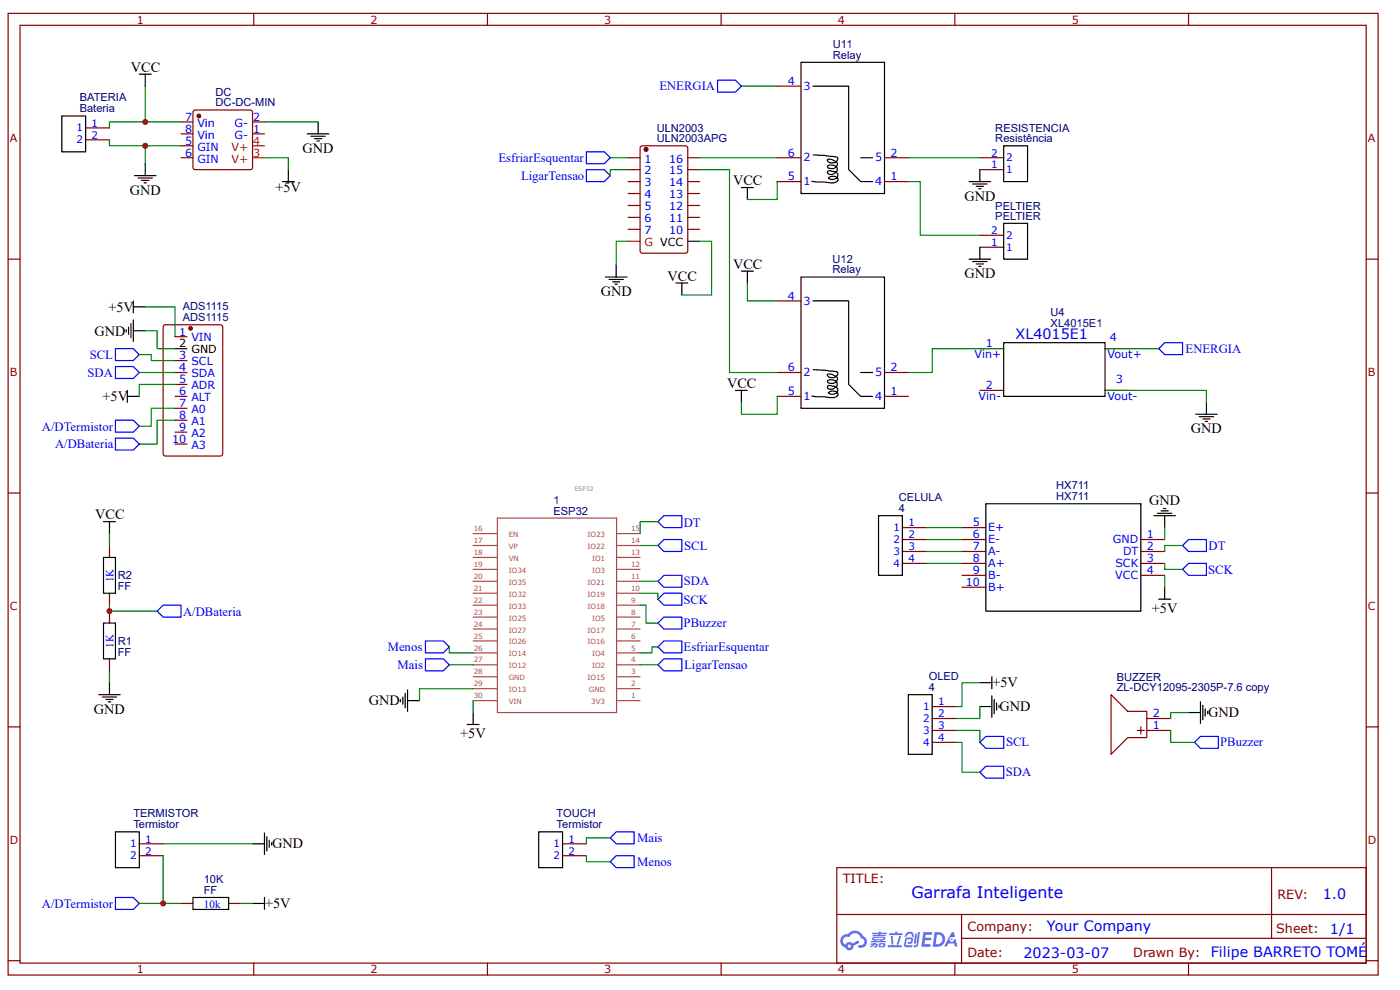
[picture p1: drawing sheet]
<svg xmlns="http://www.w3.org/2000/svg" width="297mm" height="210mm" viewBox="0 0 297 210" stroke-linecap="round" stroke-linejoin="round" font-family="sans-serif">
<g fill="none" stroke="#800" stroke-width=".25">
<path d="M1.7 2.8h290.7v203.9h-290.7zM4.3 5.4h285.5v198.8h-285.5zM53.8 2.8v2.6M103.4 2.8v2.6M153 2.8v2.6M202.6 2.8v2.6M252.1 2.8v2.6M1.7 54.9h2.6M289.8 54.9h2.6M1.7 104.5h2.6M289.8 104.5h2.6M1.7 154.1h2.6"/>
<path d="M289.8 154.1h2.6M177.5 184h112.3v20.2h-112.3zM177.6 193.9h112.1M204 198.9h85.7M204 193.9v10.1M269.8 184v14.9M1.7 203.7h2.6M53.8 204.2v2.5M103.4 204.2v2.5M153 204.2v2.5M202.6 204.2v2.5M252.1 204.2v2.5"/>
<path d="M289.8 203.7h2.6"/>
</g>
<g fill="#58f">
<path d="M195.9 197.6h1.6l.3 .1-.1 .4-1.3 .1-.1 .6h1.1l.2 .3-.3 .2h-1.1l-.1 .9h1.2l.2 .2-.2 .3h-1.8z"/>
<path d="M201.9 197.6h.5l.2 1-.4 .2a.48 .48 0 0 0-.7 .2 .48 .48 0 0 0 .3 .6 .48 .48 0 0 0 .6-.4l.3-.1 .4 1.6h-.5l-.2-.7h-1.2l-.3 .7h-.6z"/>
<path d="M194.2 197.9h.4l-.3 2-.2 .2-.2-.2z"/>
<path d="M194.8 197.6h.4l-.4 2.7a.57 .57 0 0 1-.4 .5 .57 .57 0 0 1-.6-.2l.6-.3z"/>
<path d="M192.3 197.7l.5-.1h.8l.3 1h-.4l-.3-.6h-.5l-.4 .6h-.4z"/>
<path d="M192.2 198.9l1.1-.2a.73 .73 0 0 1 .4 .8 .73 .73 0 0 1-.5 .6h-.5l-.1-.2 .2-.2h.4l.1-.6h-.9l-.2 1.3h1.2l.2 .2-.2 .2h-1.2l-.3-.1-.1-.4z"/>
<path d="M188.3 200.4h2.9l.2 .2-.2 .2h-2.8z"/>
<path d="M190.8 198.4h.4a2.79 2.79 0 0 1-.8 1.9l-.2-.2z"/>
<path d="M189 198.4h.4l.1 1.7-.1 .2-.2-.2z"/>
<path d="M188.7 197.8h1.2l.1-.3h.4l-.1 .3h1l.2 .3-.2 .2h-2.5z"/>
<path d="M184.7 200l1-.1-.1 .1 .6 .1-.1 .6-.7 .2v-.3h.3l.1-.3a.45 .45 0 0 0-.6 .3l-.6 .3-.1-.3 .6-.3h-.4z"/>
<path d="M185 197.7h1.4v-.1l.5-.1-.1 .2h1.3l.1 .2-.1 .2h-1.3v.1h1l.1 .2-.1 .1h-2.6v-.3h1.1v-.1h-1.2z"/>
<path d="M198.3 197.6l-.4 3.1h.9a1.55 1.55 0 0 0 1.7-1.6 1.55 1.55 0 0 0-1.7-1.5zM198.8 198.2a1.04 1.04 0 0 1 1.1 1.1 1.04 1.04 0 0 1-1.4 .9z"/>
<path d="M185.1 198.7l-.1 .5 .4 .1 .1 .2h-.8l.1 .3h3l.2-.2-.2-.1h-.6v-.1a.43 .43 0 0 0 .6-.3 .43 .43 0 0 0-.2-.5h-2.2zM185.5 198.9h1.9l-.1 .2h-1.8zM185.9 199.3h.9l-.1 .2h-.8z"/>
<path d="M186.5 200.1v.7l1.2-.1v-.7l-.9-.1zM186.9 200.3h.5l-.1 .3h-.5z"/>
<path d="M178.7 198.4a1.47 1.47 0 0 0 .6 2.5 .89 .89 0 0 0 1.1 .6 .89 .89 0 0 0 .7-1l1.2-.6-.2-.5-1.2 .6-.5-.3a.89 .89 0 0 0-1 .6 .9 .9 0 0 1-.5-1.2 .9 .9 0 0 1 1.3-.4 1.3 1.3 0 0 1 1.3-.8 1.3 1.3 0 0 1 1.2 1.1 .74 .74 0 0 1 .6 .9 .74 .74 0 0 1-1 .5l-.3 .1v.3a1.28 1.28 0 0 0 1.8-.6 1.28 1.28 0 0 0-.7-1.7 1.89 1.89 0 0 0-3.3-.5l-.6 .1zM179.8 200.6a.35 .35 0 0 1 .7 0 .35 .35 0 0 1-.7 0z"/>
<circle cx="201.9" cy="199.2" r=".19"/>
</g>
<g fill="none" stroke="#a54b4b" stroke-width=".25">
<path d="M100.4 118.2h5M100.4 115.7h5M100.4 113.1h5M105.5 109.8h25.3v41.3h-25.3zM130.8 118.2h5M130.8 115.7h5M130.8 113.1h5M100.4 138.4h5M100.4 135.9h5M100.4 133.4h5M100.4 130.8h5M100.4 128.3h5"/>
<path d="M100.4 125.8h5M100.4 123.2h5M100.4 120.7h5M130.8 138.4h5M130.8 135.9h5M130.8 133.4h5M130.8 130.8h5M130.8 128.3h5M130.8 125.8h5M130.8 123.2h5M130.8 120.7h5M100.4 148.5h5"/>
<path d="M100.4 146h5M100.4 143.5h5M100.4 140.9h5M130.8 148.5h5M130.8 146h5M130.8 143.5h5M130.8 140.9h5"/>
</g>
<path d="M41.1 23.5l.3-.2h11.7l.3 .2 .2 .3v11.7l-.2 .3-.3 .2h-11.7l-.3-.2-.2-.3v-11.7z" fill="none" stroke="#800" stroke-width=".25"/>
<circle cx="42.2" cy="24.6" r=".38" fill="#800"/>
<g fill="none" stroke="#800" stroke-width=".25">
<path d="M164.9 18.3h5M18.2 27.1h5M18.2 29.6h5M38.4 25.9h2.5M38.4 28.4h2.5M38.4 30.9h2.5M38.4 33.4h2.5M53.6 25.9h2.5M53.6 28.4h2.5M164.9 33.4h5M164.9 38.5h5M187.6 33.4h5.1"/>
<path d="M187.6 38.5h5.1M207.9 33.4h5M207.9 36h5M207.9 52.4h5M207.9 49.9h5M34.8 69l.3-.1h11.6l.5 .3 .1 27-.4 .4-11.8 .1-.5-.3v-27zM164.9 79h5M164.9 63.8h5M187.6 79h5.1M207.9 73.9h5M234.4 73.9h5.1M164.9 84h5"/>
<path d="M187.6 84h5.1M207.9 82.8h5M234.4 82.8h5.1M23.2 115.7v2.5M191.4 119.4h5.1M191.4 116.9h5.1M191.4 114.4h5.1M191.4 111.9h5.1M204.1 119.4h5M204.1 116.9h5M204.1 114.4h5M204.1 111.9h5"/>
<path d="M242 119.4h5.1M242 116.9h5.1M242 114.4h5.1M23.2 125.8v2.5M23.2 129.6v2.5M23.2 139.7v2.5M204.1 124.5h5M204.1 122h5M242 122h5.1M197.8 154.9h5M197.8 152.3h5M197.8 149.8h5"/>
<path d="M197.8 157.4h5M235.7 147.3l3.5 3.5h4.1v5.6h-4.1l-3.5 3.5zM241.3 154.9h1.5M242 154.1v1.5M243.3 154.9h5.1M243.3 152.3h5.1M29.5 178.9h5.1M29.5 181.4h5.1M38.4 191.5h2.5M48.5 191.5h2.5"/>
<circle cx="42.2" cy="24.6" r=".38"/>
</g>
<path d="M53.6 33.4h2.5M53.6 30.9h2.5" fill="none" stroke="#f00" stroke-width=".25"/>
<g fill="none" stroke="#000" stroke-width=".25">
<path d="M169.9 13.2h17.7v27.8h-17.7zM172.5 18.3h7.6v17.7l2.5 2.5h2.5M13.1 24.6h5.1v7.6h-5.1zM59.9 38.5h2.5M61.2 36v2.5M65.2 28.4h4.6M66 28.9h3M66.7 29.4h1.5M67.2 29.9h.5M67.5 25.9v2.5M172.5 32.8l2.3 .1 2.9 .5a.97 .97 0 0 1-.7 1.1h-.9l-.3-.1-.3-.4 .2-.2a2.19 2.19 0 0 1 2 .8 1.18 1.18 0 0 1-.9 1.1 1.18 1.18 0 0 1-1.3-.4l.1-.1a1.42 1.42 0 0 1 2 .5v.5a1.31 1.31 0 0 1-2.1 .5l.1-.3 .2-.2 .6 .1a.98 .98 0 0 1 1.1 .3 .98 .98 0 0 1 .1 1.1 1.37 1.37 0 0 1-1.9 0 1.36 1.36 0 0 1 2.1 .2 .92 .92 0 0 1-1 .9l-4.6-.3M182.6 33.4h2.5"/>
<path d="M212.9 30.9h5.1v7.6h-5.1zM169.9 58.7h17.7v27.9h-17.7zM212.9 47.4h5.1v7.5h-5.1zM172.5 63.8h7.6v17.7l2.5 2.5h2.5M172.5 78.4l2.3 .1 2.9 .4a.97 .97 0 0 1-.7 1.2l-.9-.1-.3-.1-.3-.3 .2-.3a2.19 2.19 0 0 1 2 .9 1.18 1.18 0 0 1-.9 1.1 1.18 1.18 0 0 1-1.3-.4l.1-.2a1.42 1.42 0 0 1 2 .6v.4a1.31 1.31 0 0 1-2.1 .5l.1-.3 .2-.2 .6 .1a.98 .98 0 0 1 1.1 .3 .98 .98 0 0 1 .1 1.1 1.37 1.37 0 0 1-1.9 .1 1.36 1.36 0 0 1 2.1 .1 .92 .92 0 0 1-1 .9l-4.6-.3M182.6 79h2.5M212.9 72.7h21.5v11.3h-21.5zM22 118.2h2.5v7.6h-2.5zM22 110.6h2.5M23.2 110.6v2.5M186.4 109.3h5v12.7h-5zM209.1 106.8h32.9v22.8h-32.9z"/>
<path d="M22 132.1h2.5v7.6h-2.5zM20.9 147.3h4.6M21.7 147.8h3M22.5 148.3h1.5M23 148.8h.5M23.2 144.7v2.6M192.7 147.3h5.1v12.6h-5.1zM24.5 176.4h5v7.6h-5zM40.9 190.3h7.6v2.5h-7.6z"/>
</g>
<path d="M23.2 29.6v1.3h15.2M38.4 25.9h-15.2v1.2M56.1 33.4h5.1v2.6M56.1 25.9h11.4M23.2 113.1v2.6M196.5 111.9h7.6M196.5 114.4h7.6M196.5 116.9h7.6M196.5 119.4h7.6M23.2 128.3v1.3h10.1" fill="none" stroke="#080" stroke-width=".25"/>
<circle cx="40.4" cy="69.6" r=".38" fill="#800"/>
<g fill="none" stroke="#800" stroke-width=".25">
<path d="M133.3 33.4h2.5M133.3 36h2.5M133.3 38.5h2.5M145.9 33.4h2.5M145.9 36h2.5M145.9 38.5h2.5M133.3 41h2.5M133.3 43.6h2.5M133.3 46.1h2.5M133.3 48.6h2.5M145.9 41h2.5M145.9 43.6h2.5"/>
<path d="M145.9 46.1h2.5M145.9 48.6h2.5M37.1 71.4h2.6M37.1 76.4h2.6M37.1 79h2.6M37.1 81.5h2.6M37.1 84h2.6M37.1 86.6h2.6M37.1 89.1h2.6M37.1 91.6h2.6M37.1 94.2h2.6"/>
<circle cx="40.4" cy="69.6" r=".38"/>
</g>
<path d="M145.9 51.1h2.5M37.1 73.9h2.6" fill="none" stroke="#000" stroke-width=".25"/>
<path d="M133.3 51.1h2.5" fill="none" stroke="#f00" stroke-width=".25"/>
<circle cx="137.1" cy="31.7" r=".38" fill="#800"/>
<g fill="none" stroke="#800" stroke-width=".25">
<path d="M135.9 31.1l.4-.2h9.1l.5 .3v22l-.3 .4-9.3 .1-.5-.3v-22z"/>
<circle cx="137.1" cy="31.7" r=".38"/>
</g>
<circle cx="137.1" cy="31.7" r=".38" fill="#800"/>
<g fill="none" stroke="#800" stroke-width=".25">
<path d="M119.3 178.9h5.1M119.3 181.4h5.1"/>
<circle cx="137.1" cy="31.7" r=".38"/>
</g>
<g fill="none" stroke="#080" stroke-width=".25">
<path d="M30.8 18.3v7.6M157.3 18.3h7.6M30.8 30.9v3.8M129.5 33.4h3.8M133.3 36h-3.8v1.2M148.4 36h6.4v43h10.1M148.4 33.4h16.5M164.9 38.5v3.8h-6.3M192.7 38.5h2.5v11.4h12.7M192.7 33.4h15.2M133.3 51.1h-2.6v5.1M148.4 51.1h2.6v11.4h-6.4"/>
<path d="M29.5 75.2h2.6v1.2h5M29.5 79h7.6M30.8 65.1h6.3v6.3M30.8 70.1h2.5v3.8h3.8M158.6 60v3.8h6.3M212.9 73.9h-15.1v5.1h-5.1M234.4 73.9h11.4M37.1 81.5h-7.6v2.5M37.1 86.6h-5v3.8h-2.6M37.1 89.1h-3.8v5.1h-3.8M164.9 84v3.8h-7.6v-2.5M234.4 82.8h21.5v2.5"/>
<path d="M135.8 115.7h3.8M139.6 110.6h-3.8v2.5M247.1 119.4v1.3h3.8M247.1 111.9v2.5M250.9 115.7h-3.8v1.2M95.3 137.2v1.2h5.1M135.8 128.3h1.3v3.8h2.5M135.8 125.8h3.8v1.2M135.8 123.2h3.8M139.6 137.2h-1.3v1.2h-2.5M247.1 122v2.5M23.2 142.2v2.5"/>
<path d="M95.3 140.9h5.1M100.4 146h-11.4v2.5M100.4 148.5v2.6M135.8 140.9h3.8M202.8 154.9h5.1v2.5M202.8 157.4h1.3v6.3h3.8M207.9 144.7h-3.8v5.1h-1.3M207.9 149.8v2.5h-5.1M248.4 154.9v2.5h5M252.1 151.1h-3.7v1.2M34.6 178.9h19M129.5 177.6h-5.1v1.3"/>
<path d="M29.5 191.5h5.1M34.6 181.4v10.1h3.8M51 191.5h2.6M124.4 181.4v1.3h5.1"/>
</g>
<g fill="none" stroke="#000" stroke-width=".25">
<path d="M29.5 15.7h2.6M30.8 15.7v2.6M28.5 37.2h4.6M29.3 37.7h3M30.1 38.2h1.5M30.6 38.8h.5M30.8 34.7v2.5M157.3 39.8h2.5M158.6 39.8v2.5M205.6 38.5h4.6M206.4 39h3M207.1 39.5h1.5"/>
<path d="M207.9 36v2.5M128.5 58.7h4.5M129.2 59.2h3M130 59.7h1.5M130.7 56.2v2.5M157.3 57.5h2.5M158.6 57.5v2.5M205.6 54.9h4.6M206.4 55.4h3M207.1 56h1.5M207.6 56.5h.5M207.6 40h.5"/>
<path d="M207.9 52.4v2.5M26.8 69.9v.5M27.3 69.4v1.5M27.8 68.6v3M28.3 70.1h2.5M28.3 63.8v2.5M28.3 67.8v4.6M28.3 65.1h2.5M130.5 60.3h.5M143.4 60h2.5M144.6 60v2.5M27 84h2.5"/>
<path d="M27 82.8v2.5M156 82.8h2.6M157.3 82.8v2.5M253.7 87.8h4.5M254.4 88.3h3.1M255.2 88.8h1.5M255.7 89.3h.5M255.9 85.3v2.5M244.8 109.3h4.6M245.6 108.8h3M246.3 108.3h1.5M246.8 107.8h.5"/>
<path d="M247.1 109.3v2.6M245.8 127h2.6M247.1 124.5v2.5M84.9 148.3v.5M85.5 147.8v1.5M86 147v3.1M86.5 148.5h2.5M86.5 146.3v4.5M99.1 153.6h2.5M100.4 151.1v2.5M207.9 144.7h2.5M207.9 149.8h2.5"/>
<path d="M210.4 143.5v2.5M210.4 147.5v4.6M210.9 148.3v3M211.4 149v1.6M211.9 149.5v.6M252.1 151.1h2.6M254.7 148.8v4.5M255.2 149.5v3.1M255.7 150.3v1.5M256.2 150.8v.5M53.6 178.9h2.5M56.1 176.6v4.6"/>
<path d="M56.6 177.4v3M57.1 178.1v1.6M57.6 178.6v.5M114.3 176.4h5v7.6h-5zM53.6 191.5h2.5M56.1 190.3v2.5"/>
</g>
<g fill="none" stroke="#00f" stroke-width=".25">
<path d="M152.2 17h3.8l1.3 1.3-1.3 1.2h-3.8zM124.4 36h3.8l1.3 1.2-1.3 1.3h-3.8zM124.4 32.2h3.8l1.3 1.2-1.3 1.3h-3.8zM24.5 73.9h3.8l1.2 1.3-1.2 1.2h-3.8zM24.5 77.7h3.8l1.2 1.3-1.2 1.2h-3.8zM245.8 73.9l1.3-1.2h3.8v2.5h-3.8zM24.5 92.9h3.8l1.2 1.3-1.2 1.2h-3.8zM24.5 89.1h3.8l1.2 1.3-1.2 1.2h-3.8zM139.6 115.7l1.2-1.3h3.8v2.5h-3.8zM139.6 110.6l1.2-1.3h3.8v2.6h-3.8zM250.9 115.7l1.2-1.3h3.8v2.5h-3.8zM33.3 129.6l1.3-1.3h3.8v2.5h-3.8z"/>
<path d="M90.3 139.7h3.8l1.2 1.2-1.2 1.3h-3.8zM90.3 135.9h3.8l1.2 1.3-1.2 1.2h-3.8zM139.6 137.2l1.2-1.3h3.8v2.5h-3.8zM139.6 123.2l1.2-1.2h3.8v2.5h-3.8zM139.6 127l1.2-1.2h3.8v2.5h-3.8zM139.6 132.1l1.2-1.3h3.8v2.6h-3.8zM250.9 120.7l1.2-1.3h3.8v2.6h-3.8zM139.6 140.9l1.2-1.2h3.8v2.5h-3.8zM207.9 157.4l1.2-1.3h3.8v2.6h-3.8zM253.4 157.4l1.3-1.3h3.8v2.6h-3.8zM129.5 177.6l1.2-1.2h3.8v2.5h-3.8zM207.9 163.7l1.2-1.3h3.8v2.6h-3.8z"/>
<path d="M24.5 190.3h3.8l1.2 1.2-1.2 1.3h-3.8zM129.5 182.7l1.2-1.3h3.8v2.6h-3.8z"/>
</g>
<g fill="#c00">
<circle cx="30.8" cy="25.9" r=".63"/>
<circle cx="23.2" cy="129.6" r=".63"/>
<circle cx="34.6" cy="191.5" r=".63"/>
<circle cx="30.8" cy="30.9" r=".63"/>
</g>
<text font-size="3.4" fill="#00f" x="193.4" y="190.4">Garrafa Inteligente</text>
<g font-size="3">
<text x="27.8" y="15.2">VCC</text>
<text x="64.2" y="32.4">GND</text>
<text x="27.5" y="41.3">GND</text>
<text x="58.4" y="40.8">+5V</text>
<text x="155.5" y="39.3">VCC</text>
<text x="204.6" y="42.6">GND</text>
<text x="141.6" y="59.5">VCC</text>
<text x="155.5" y="57">VCC</text>
<text x="204.6" y="59">GND</text>
<text x="127.4" y="62.8">GND</text>
<text x="20.1" y="71.1">GND</text>
<text x="23" y="66.1">+5V</text>
<text x="154.3" y="82.3">VCC</text>
<text x="21.7" y="85">+5V</text>
<text x="252.7" y="91.9">GND</text>
<text x="243.8" y="107">GND</text>
<text x="20.2" y="110.1">VCC</text>
<text x="244.4" y="129.9">+5V</text>
<text x="78.2" y="149.5">GND</text>
<text x="210.5" y="145.7">+5V</text>
<text x="19.9" y="151.3">GND</text>
<text x="212.1" y="150.8">GND</text>
<text x="256.3" y="152.1">GND</text>
<text x="97.6" y="156.4">+5V</text>
<text x="57.8" y="179.9">GND</text>
<text x="56.2" y="192.6">+5V</text>
</g>
<g font-size="3" fill="#00f">
<text x="215.5" y="71.9">XL4015E1</text>
<text x="280.6" y="190.6">1.0</text>
<text x="222.1" y="197.5">Your Company</text>
<text x="282.2" y="198">1/1</text>
<text x="217.1" y="203">2023-03-07</text>
<text x="256.9" y="203">Filipe BARRETO TOMÉ</text>
</g>
<g font-size="2.7" fill="#00f">
<text x="139.9" y="19.1">ENERGIA</text>
<text x="105.8" y="34.4">EsfriarEsquentar</text>
<text x="110.5" y="38.1">LigarTensao</text>
<text x="19" y="76.1">SCL</text>
<text x="251.5" y="74.9">ENERGIA</text>
<text x="18.6" y="79.9">SDA</text>
<text x="8.9" y="91.3">A/DTermistor</text>
<text x="11.7" y="95">A/DBateria</text>
<text x="145.1" y="111.7">DT</text>
<text x="145.1" y="116.5">SCL</text>
<text x="256.4" y="116.6">DT</text>
<text x="145.1" y="124.1">SDA</text>
<text x="256.3" y="121.7">SCK</text>
<text x="38.8" y="130.5">A/DBateria</text>
<text x="145" y="128.1">SCK</text>
<text x="82.3" y="138">Menos</text>
<text x="145" y="133">PBuzzer</text>
<text x="84.4" y="141.8">Mais</text>
<text x="145" y="138">EsfriarEsquentar</text>
<text x="145.1" y="141.9">LigarTensao</text>
<text x="213.4" y="158.3">SCL</text>
<text x="258.9" y="158.3">PBuzzer</text>
<text x="213.4" y="164.6">SDA</text>
<text x="135.2" y="178.6">Mais</text>
<text x="135.2" y="183.6">Menos</text>
<text x="8.9" y="192.5">A/DTermistor</text>
</g>
<g font-size="2.7" fill="#800">
<text x="178.8" y="187.2">TITLE:</text>
<text x="271" y="190.6">REV:</text>
<text x="205.3" y="197.4">Company:</text>
<text x="270.8" y="197.9">Sheet:</text>
<text x="205.3" y="202.9">Date:</text>
<text x="240.4" y="203">Drawn By:</text>
</g>
<g font-size="2.4" fill="#800">
<text x="29" y="5">1</text>
<text x="78.6" y="5">2</text>
<text x="128.2" y="5">3</text>
<text x="177.8" y="5">4</text>
<text x="227.4" y="5">5</text>
<text x="2.1" y="30.2">A</text>
<text x="290.2" y="30.2">A</text>
<text x="2.1" y="79.7">B</text>
<text x="290.2" y="79.7">B</text>
<text x="2.1" y="129.3">C</text>
<text x="290.2" y="129.3">C</text>
<text x="2.1" y="178.9">D</text>
<text x="290.2" y="178.9">D</text>
<text x="29" y="206.3">1</text>
<text x="78.6" y="206.3">2</text>
<text x="128.2" y="206.3">3</text>
<text x="177.8" y="206.3">4</text>
<text x="227.4" y="206.3">5</text>
</g>
<g font-size="2.4" fill="#000080">
<text x="176.7" y="10.2">U11</text>
<text x="176.7" y="12.4">Relay</text>
<text x="16.9" y="23.8">Bateria</text>
<text x="16.9" y="21.5">BATERIA</text>
<text x="45.7" y="22.5">DC-DC-MIN</text>
<text x="45.7" y="20.3">DC</text>
<text x="139.3" y="28">ULN2003</text>
<text x="211.2" y="28">RESISTENCIA</text>
<text x="139.3" y="30.2">ULN2003APG</text>
<text x="211.2" y="30.2">Resistência</text>
<text x="211.2" y="46.6">PELTIER</text>
<text x="211.2" y="44.5">PELTIER</text>
<text x="176.6" y="58">Relay</text>
<text x="176.6" y="55.7">U12</text>
<text x="38.8" y="65.8">ADS1115</text>
<text x="38.8" y="68.1">ADS1115</text>
<text x="222.9" y="69.3">XL4015E1</text>
<text x="222.9" y="67">U4</text>
<text x="117.4" y="106.8">1</text>
<text x="190.7" y="106.3">CELULA</text>
<text x="224.1" y="106">HX711</text>
<text x="224.1" y="103.8">HX711</text>
<text x="117.4" y="109.1">ESP32</text>
<text x="190.7" y="108.6">4</text>
<text x="25" y="125.1">FF</text>
<text x="25" y="122.8">R2</text>
<text x="25" y="136.7">R1</text>
<text x="25" y="139">FF</text>
<text x="197" y="146.5">4</text>
<text x="197" y="144.2">OLED</text>
<text x="236.9" y="146.5">ZL-DCY12095-2305P-7.6 copy</text>
<text x="236.9" y="144.3">BUZZER</text>
<text x="28.3" y="173.3">TERMISTOR</text>
<text x="118.1" y="173.3">TOUCH</text>
<text x="28.3" y="175.6">Termistor</text>
<text x="118.1" y="175.6">Termistor</text>
<text x="43.2" y="189.5">FF</text>
<text x="43.2" y="187.2">10K</text>
</g>
<g font-size="2.4" fill="#00f">
<text x="167.2" y="18">4</text>
<text x="170.4" y="19">3</text>
<text x="39.3" y="25.6">7</text>
<text x="39.3" y="28.1">8</text>
<text x="41.9" y="26.9">Vin</text>
<text x="41.9" y="29.4">Vin</text>
<text x="49.7" y="29.4">G-</text>
<text x="49.7" y="26.9">G-</text>
<text x="53.7" y="28.1">1</text>
<text x="53.7" y="25.6">2</text>
<text x="39.3" y="30.7">5</text>
<text x="39.3" y="33.2">6</text>
<text x="41.9" y="31.9">GIN</text>
<text x="41.9" y="34.5">GIN</text>
<text x="136.7" y="34.5">1</text>
<text x="142" y="34.5">16</text>
<text x="167.2" y="33.2">6</text>
<text x="170.4" y="34.2">2</text>
<text x="185.6" y="34.2">5</text>
<text x="188.9" y="33.2">2</text>
<text x="136.7" y="39.5">3</text>
<text x="136.7" y="37">2</text>
<text x="142" y="37">15</text>
<text x="142" y="39.5">14</text>
<text x="167.2" y="38.3">5</text>
<text x="170.4" y="39.3">1</text>
<text x="185.6" y="39.3">4</text>
<text x="188.9" y="38.3">1</text>
<text x="136.7" y="47.1">6</text>
<text x="136.7" y="44.6">5</text>
<text x="136.7" y="42">4</text>
<text x="142" y="42">13</text>
<text x="142" y="44.6">12</text>
<text x="142" y="47.1">11</text>
<text x="136.7" y="49.6">7</text>
<text x="142" y="49.6">10</text>
<text x="167.2" y="63.5">4</text>
<text x="170.4" y="64.6">3</text>
<text x="38" y="71.1">1</text>
<text x="38" y="76.2">3</text>
<text x="40.6" y="72.4">VIN</text>
<text x="40.6" y="77.5">SCL</text>
<text x="206.7" y="75.9">Vin+</text>
<text x="209.1" y="73.7">1</text>
<text x="234.9" y="75.9">Vout+</text>
<text x="235.5" y="72.4">4</text>
<text x="38" y="78.7">4</text>
<text x="38" y="81.3">5</text>
<text x="38" y="83.8">6</text>
<text x="40.6" y="80">SDA</text>
<text x="40.6" y="82.5">ADR</text>
<text x="167.2" y="83.8">5</text>
<text x="167.2" y="78.7">6</text>
<text x="170.4" y="79.7">2</text>
<text x="185.6" y="79.7">5</text>
<text x="188.9" y="83.8">1</text>
<text x="188.9" y="78.7">2</text>
<text x="209.1" y="82.5">2</text>
<text x="236.7" y="81.3">3</text>
<text x="38" y="86.3">7</text>
<text x="38" y="88.8">8</text>
<text x="40.6" y="85">ALT</text>
<text x="40.6" y="87.6">A0</text>
<text x="170.4" y="84.8">1</text>
<text x="185.6" y="84.8">4</text>
<text x="207.6" y="84.8">Vin-</text>
<text x="234.9" y="84.8">Vout-</text>
<text x="36.5" y="93.9">10</text>
<text x="38" y="91.4">9</text>
<text x="40.6" y="90.1">A1</text>
<text x="40.6" y="92.6">A2</text>
<text x="40.6" y="95.2">A3</text>
<text x="206.4" y="111.6">5</text>
<text x="209.6" y="112.6">E+</text>
<text x="206.4" y="119.2">8</text>
<text x="206.4" y="116.7">7</text>
<text x="206.4" y="114.1">6</text>
<text x="209.6" y="117.7">A-</text>
<text x="209.6" y="115.1">E-</text>
<text x="236.1" y="115.1">GND</text>
<text x="238.3" y="117.7">DT</text>
<text x="243.3" y="114.1">1</text>
<text x="243.3" y="116.7">2</text>
<text x="243.3" y="119.2">3</text>
<text x="24.1" y="123.4" transform="rotate(-90 24.1 123.4)">1K</text>
<text x="204.9" y="124.3">10</text>
<text x="206.4" y="121.7">9</text>
<text x="209.6" y="125.3">B+</text>
<text x="209.6" y="122.7">B-</text>
<text x="209.6" y="120.2">A+</text>
<text x="236.6" y="122.7">VCC</text>
<text x="236.6" y="120.2">SCK</text>
<text x="243.3" y="121.7">4</text>
<text x="24.1" y="137.4" transform="rotate(-90 24.1 137.4)">1K</text>
<text x="244.6" y="154.6">1</text>
<text x="244.6" y="152.1">2</text>
<text x="43.3" y="192.4">10k</text>
</g>
<g font-size="2.4" fill="#f00">
<text x="49.1" y="34.5">V+</text>
<text x="49.1" y="31.9">V+</text>
<text x="53.7" y="33.2">3</text>
<text x="53.7" y="30.7">4</text>
<text x="136.7" y="52.2">G VCC</text>
</g>
<g font-size="2.4">
<text x="38" y="73.7">2</text>
<text x="40.6" y="74.9">GND</text>
</g>
<g font-size="2.2" fill="#00f">
<text x="16.3" y="27.9">1</text>
<text x="19.4" y="26.9">1</text>
<text x="19.4" y="29.4">2</text>
<text x="16.3" y="30.4">2</text>
<text x="210.3" y="35.7">1</text>
<text x="210.3" y="33.2">2</text>
<text x="213.4" y="34.2">2</text>
<text x="213.4" y="36.7">1</text>
<text x="210.3" y="52.2">1</text>
<text x="210.3" y="49.6">2</text>
<text x="213.4" y="53.2">1</text>
<text x="213.4" y="50.6">2</text>
<text x="189.5" y="112.6">1</text>
<text x="192.7" y="111.6">1</text>
<text x="189.5" y="115.1">2</text>
<text x="189.5" y="117.7">3</text>
<text x="192.7" y="114.1">2</text>
<text x="192.7" y="116.7">3</text>
<text x="192.7" y="119.2">4</text>
<text x="189.5" y="120.2">4</text>
<text x="199" y="149.5">1</text>
<text x="195.9" y="150.6">1</text>
<text x="195.9" y="153.1">2</text>
<text x="195.9" y="155.6">3</text>
<text x="199" y="152.1">2</text>
<text x="199" y="154.6">3</text>
<text x="195.9" y="158.2">4</text>
<text x="199" y="157.1">4</text>
<text x="27.6" y="179.7">1</text>
<text x="30.8" y="178.6">1</text>
<text x="117.4" y="179.7">1</text>
<text x="120.6" y="178.6">1</text>
<text x="27.6" y="182.2">2</text>
<text x="30.8" y="181.2">2</text>
<text x="117.4" y="182.2">2</text>
<text x="120.6" y="181.2">2</text>
</g>
<g font-size="1.5" fill="#a54b4b">
<text x="100.5" y="112.6">16</text>
<text x="107.9" y="113.9">EN</text>
<text x="124.6" y="113.9">IO23</text>
<text x="133.9" y="112.6">15</text>
<text x="100.5" y="115.2">17</text>
<text x="100.5" y="117.7">18</text>
<text x="107.9" y="116.4">VP</text>
<text x="107.9" y="118.9">VN</text>
<text x="124.6" y="116.4">IO22</text>
<text x="125.6" y="118.9">IO1</text>
<text x="133.9" y="117.7">13</text>
<text x="133.9" y="115.2">14</text>
<text x="100.5" y="120.2">19</text>
<text x="100.5" y="122.7">20</text>
<text x="100.5" y="125.3">21</text>
<text x="107.9" y="121.5">IO34</text>
<text x="107.9" y="124">IO35</text>
<text x="124.6" y="124">IO21</text>
<text x="125.6" y="121.5">IO3</text>
<text x="133.9" y="125.3">10</text>
<text x="133.9" y="122.7">11</text>
<text x="133.9" y="120.2">12</text>
<text x="100.5" y="127.8">22</text>
<text x="100.5" y="130.3">23</text>
<text x="107.9" y="126.5">IO32</text>
<text x="107.9" y="129">IO33</text>
<text x="107.9" y="131.6">IO25</text>
<text x="124.6" y="129">IO18</text>
<text x="124.6" y="126.5">IO19</text>
<text x="125.6" y="131.6">IO5</text>
<text x="133.9" y="130.3">8</text>
<text x="133.9" y="127.8">9</text>
<text x="100.5" y="132.9">24</text>
<text x="100.5" y="135.4">25</text>
<text x="100.5" y="137.9">26</text>
<text x="107.9" y="134.1">IO27</text>
<text x="107.9" y="136.6">IO26</text>
<text x="124.6" y="136.6">IO16</text>
<text x="124.6" y="134.1">IO17</text>
<text x="133.9" y="137.9">5</text>
<text x="133.9" y="135.4">6</text>
<text x="133.9" y="132.9">7</text>
<text x="100.5" y="140.5">27</text>
<text x="100.5" y="143">28</text>
<text x="107.9" y="139.2">IO14</text>
<text x="107.9" y="141.7">IO12</text>
<text x="125.6" y="141.7">IO2</text>
<text x="125.6" y="139.2">IO4</text>
<text x="133.9" y="143">3</text>
<text x="133.9" y="140.5">4</text>
<text x="100.5" y="145.5">29</text>
<text x="100.5" y="148">30</text>
<text x="107.9" y="144.2">GND</text>
<text x="107.9" y="146.8">IO13</text>
<text x="107.9" y="149.3">VIN</text>
<text x="124.6" y="144.2">IO15</text>
<text x="124.9" y="146.8">GND</text>
<text x="125.4" y="149.3">3V3</text>
<text x="133.9" y="148">1</text>
<text x="133.9" y="145.5">2</text>
</g>
<text font-size="1.3" fill="#838383" x="121.9" y="104">ESP32</text>
</svg>
